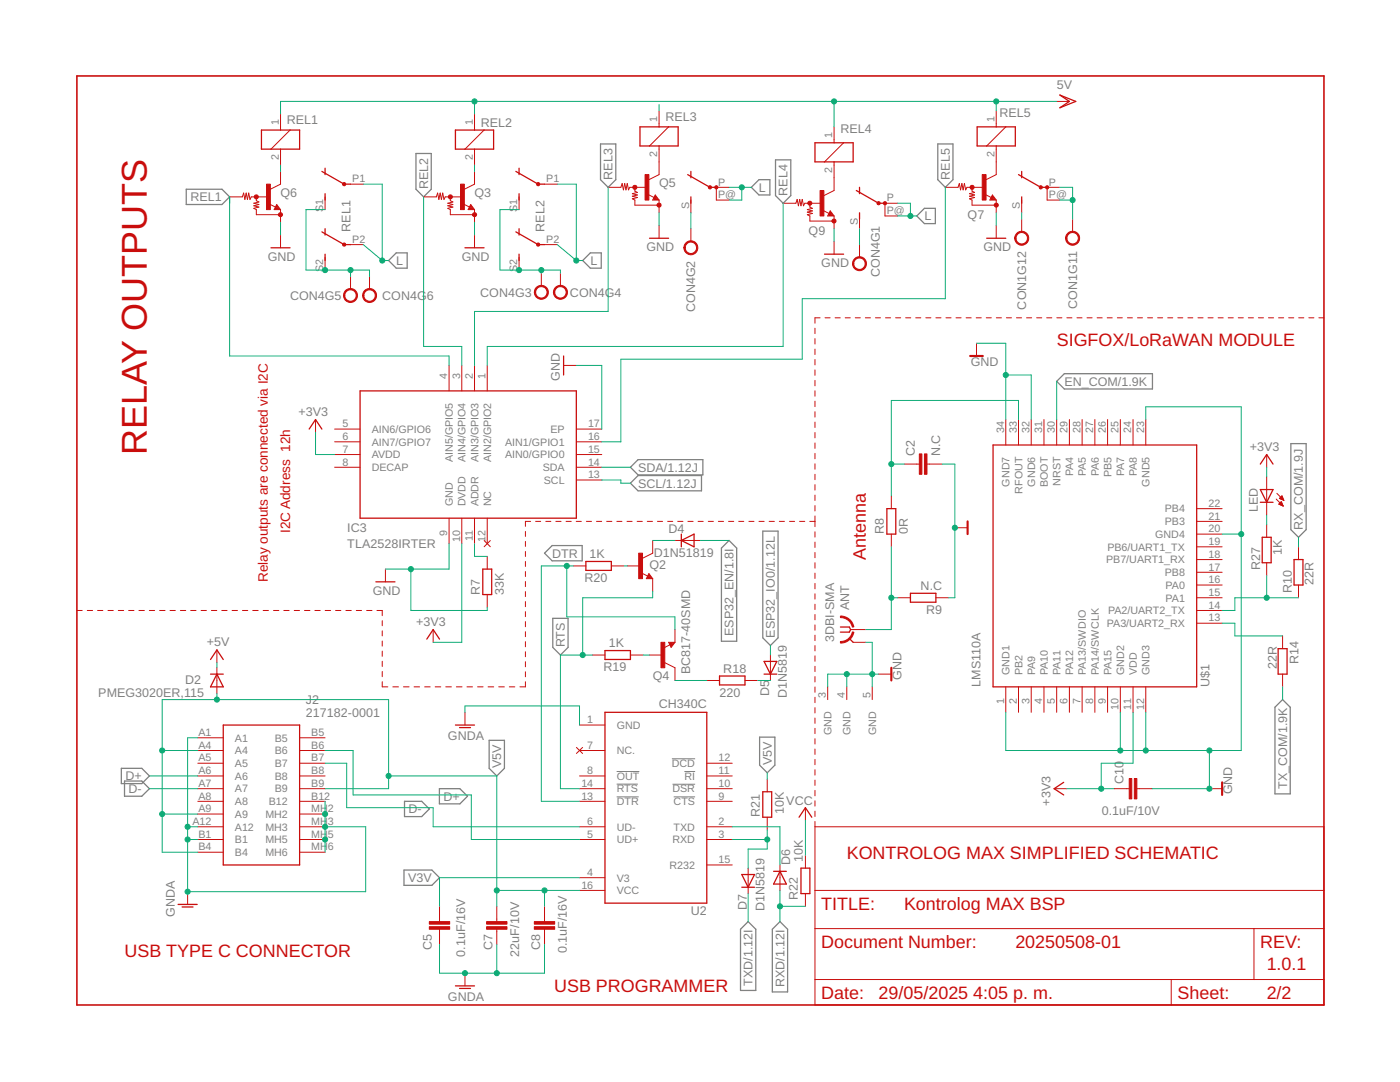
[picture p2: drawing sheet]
<svg xmlns="http://www.w3.org/2000/svg" width="279mm" height="216mm" viewBox="0 0 279 216" stroke-linecap="round" stroke-linejoin="round" font-family="sans-serif">
<path d="M123.1 159h4.4M123.1 156.5h4.2M123.1 153.9h4.5M134.1 151.4h4.6M134.2 156.5h4.5M134.5 159h4.2M136.6 153.9h2.1" fill="none" stroke="#808080" stroke-width=".2"/>
<g fill="none" stroke="#808080" stroke-width=".25">
<path d="M37.2 37.8h7.1l1.5 1.5-1.5 1.5h-7.1zM83 30.6h3.1v7.2l-1.6 1.5-1.5-1.5zM119.8 28.7h3.1v7.2l-1.5 1.5-1.6-1.5zM149.9 37.4l1.6-1.5h2.1v3h-2.1zM154.8 31.9h3v7.1l-1.5 1.6-1.5-1.6zM187.2 28.7h3v7.2l-1.5 1.5-1.5-1.5zM79.1 50.5h2.2v3h-2.2l-1.5-1.5zM116.3 52l1.5-1.5h2.2v3h-2.2zM183 43.1l1.5-1.5h2.2v3h-2.2zM210.9 76.1l1.5-1.5h17.6v3h-17.6zM125.8 93.2l1.5-1.5h13v3.1h-13zM125.8 96.4l1.5-1.5h12.7v3h-12.7z"/>
<path d="M257.6 88.5h3.1v17.2l-1.6 1.5-1.5-1.5zM108.7 110.4l1.5-1.5h6v3h-6zM145.5 107.8l1.5 1.6v18.6h-3v-18.6zM152.2 106h3.1v21.3l-1.5 1.5-1.6-1.5zM110.3 123.4h3.1v5.8l-1.6 1.5-1.5-1.5zM256 139.6l1.5 1.5v17.3h-3.1v-17.3zM24.2 153.3h4.1l1.5 1.5-1.5 1.6h-4.1zM24.8 155.9h3.5l1.5 1.5-1.5 1.5h-3.5zM80.7 159.9h3.5l1.5 1.5-1.5 1.5h-3.5zM87.7 157.4h4.1l1.5 1.5-1.5 1.5h-4.1zM97.6 147.7h3.1v5.6l-1.6 1.5-1.5-1.5zM151.6 147.1h3v5.6l-1.5 1.5-1.5-1.5z"/>
<path d="M80.6 173.6h5.6l1.5 1.5-1.5 1.6h-5.6zM149.3 183.9l1.5 1.5v12.2h-3v-12.2zM155.7 183.9l1.5 1.5v12.5h-3.1v-12.5z"/>
</g>
<g fill="none" stroke="#c90d0c" stroke-width=".2">
<path d="M45.8 39.3h2.6l.2-.8 .3 1.3 .2-1.3 .3 1.3 .2-1.3 .3 1.3 .2-.5h3.1M51.2 39.3v.7l.5 .3-1 .3 1 .2-1 .3 1 .2-1 .3 .5 .2v1h4.8M56 22.8v3.2M56 29.8v3.1M56 34.2v2.5l-2 1.1M57.9 26l-3.8 3.8M64.9 39.3v2.5M70 36.7h2.5M84.5 39.3h2.6l.2-.8 .3 1.3 .2-1.3 .3 1.3 .2-1.3 .3 1.3 .3-.5h3M89.9 39.3v.7l.5 .3-1 .3 1 .2-1 .3 1 .2-1 .3 .5 .2v1h4.8M94.7 22.8v3.2M94.7 29.8v3.1"/>
<path d="M94.7 34.2v2.5l-2 1.1M96.6 26l-3.8 3.8M103.6 39.3v2.5M108.7 36.7h2.5M121.4 37.4h2.5l.3-.8 .2 1.3 .3-1.3 .2 1.3 .3-1.3 .2 1.3 .3-.5h3M126.7 37.4v.7l.5 .3-1 .3 1 .2-1 .3 1 .2-1 .3 .5 .2v1h4.8M129.3 38.8l1.2 .6M130.8 38.9l.7 1h-1.2zM131.5 22.1v3.2M131.5 29.1v5.7l-2 1.1M131.5 39.9v2.6M133.4 25.3l-3.8 3.8"/>
<path d="M137.9 39.9v2.6M145.5 37.4h-2.5v2.5h2.5M166.5 25.3v3.2M166.5 32.3v5.7l-2.1 1M168.4 28.5l-3.9 3.8M188.7 37.4h2.5l.3-.8 .2 1.3 .3-1.3 .2 1.3 .3-1.3 .2 1.3 .3-.5h3M194 37.4v.7l.5 .3-1 .3 1 .2-1 .3 1 .2-1 .3 .5 .2v1h4.8M196.6 38.8l1.2 .6M198.1 38.9l.7 1h-1.3zM198.8 22.1v3.2M198.8 29.1v5.7l-2 1.1M198.8 39.9v2.6"/>
<path d="M200.7 25.3l-3.8 3.8M203.9 39.9v2.6M210.9 20.2h2.5M211.5 37.4h-2.5v2.5h2.5M53.7 40.7l1.3 .6M55.2 40.8l.8 1h-1.3zM56 41.8v2.6M56 46.9v2.5M64.9 51.4v2.5M70 55.2v2.5M70 48.8h2.5M73.7 55.2v2.5"/>
<path d="M92.5 40.7l1.2 .6M93.9 40.8l.8 1h-1.3zM94.7 41.8v2.6M94.7 46.9v2.5M103.6 51.4v2.5M108 54.5v2.6M108.7 48.8h2.5M111.8 54.5v2.6M131.5 45v2.5M137.9 45.6v2.6M156.3 40.6h2.5l.3-.8 .2 1.3 .3-1.3 .3 1.3 .2-1.3 .3 1.3 .2-.5h3.1M161.6 40.6v.7l.5 .3-1 .2 1 .3-1 .2 1 .3-1 .2 .5 .3v1h4.9"/>
<path d="M164.2 42l1.2 .6M165.7 42.1l.8 1h-1.3zM166.5 43.1v2.5M166.5 48.2v2.5M171.5 43.1v2.5M171.5 48.8v2.6M179.2 40.6h-2.6v2.5h2.6M198.8 45v2.5M203.9 43.7v2.6M214.1 43.7v2.6M89.6 72.9v5.1M92.2 72.9v5.1"/>
<path d="M94.7 72.9v5.1M97.2 72.9v5.1M112.5 72.9h2.5M162.6 65.5v1.1M162.6 67.6v1M162.6 69.7v1M162.6 71.7v1.1M162.6 73.8v1.1M162.6 75.9v1.1M162.6 78v1.1M163.7 63.4h-1.1v1.1M164.7 63.4h1"/>
<path d="M166.7 63.4h1M168.7 63.4h1M170.7 63.4h1M172.7 63.4h1M174.7 63.4h1M176.7 63.4h1M178.7 63.4h1M180.7 63.4h1.1M182.8 63.4h1M184.8 63.4h1M186.8 63.4h1M188.8 63.4h1"/>
<path d="M190.8 63.4h1M192.8 63.4h1M194.8 63.4h1M194.9 68.5v2.5M196.8 63.4h1M198.8 63.4h1.1M200.9 63.4h1M202.9 63.4h1M204.9 63.4h1M206.9 63.4h1M208.9 63.4h1M210.9 63.4h1"/>
<path d="M212.9 63.4h1M214.9 63.4h1M216.9 63.4h1.1M218.9 63.4h1.1M221 63.4h1M223 63.4h1M225 63.4h1M227 63.4h1M229 63.4h1M231 63.4h1M233 63.4h1M235.1 63.4h1"/>
<path d="M237.1 63.4h1M239.1 63.4h1M241.1 63.4h1M243.1 63.4h1M245.1 63.4h1M247.1 63.4h1M249.1 63.4h1M251.1 63.4h1.1M253.2 63.4h1M255.2 63.4h1M257.2 63.4h1M259.2 63.4h1"/>
<path d="M261.2 63.4h1M263.2 63.4h1M63 83.7v2.6M66.8 85.6h5.1M66.8 88.2h5.1M66.8 90.7h5.1M66.8 93.2h5.1M115 85.6h5.1M115 88.2h5.1M115 90.7h5.1M115 93.2h5.1M115 95.8h5.1"/>
<path d="M162.6 80.1v1M162.6 82.1v1.1M162.6 84.2v1.1M162.6 86.3v1.1M162.6 88.4v1.1M162.6 90.5v1M162.6 92.5v1.1M162.6 94.6v1.1M162.6 96.7v1.1M162.6 98.8v1.1M177.9 99v2.5M180.4 92.6h3.1"/>
<path d="M185 92.6h3M200.7 83.7v5.1M203.3 83.7v5.1M205.8 83.7v5.1M208.3 83.7v5.1M210.9 83.7v5.1M213.4 83.7v5.1M216 83.7v5.1M218.5 83.7v5.1M221 83.7v5.1M223.6 83.7v5.1M226.1 83.7v5.1"/>
<path d="M228.7 83.7v5.1M252.8 90.7v2.5M252.8 95.1v7.7M254.7 99.6l1.4 1.4M254.8 98.4l1.4 1.4M255.3 99.5l.5-.5 .4 .8M255.3 99.5l.9 .3M255.3 99.5h.8M255.5 99.3h.5M255.6 99.6h.5M255.6 99.2h.3M255.7 99.1h.2"/>
<path d="M255.8 99h.1M255.9 99.7h.3M256.2 99.8h.1M76.9 113.6v2.5M89.6 103.4v5.1M92.2 103.4v5.1M94.7 103.4v5.1M96.6 107.9l1.3 1.2M97.2 103.4v5.1M97.2 111v2.6M97.2 118.6v2.6M97.9 107.9l-1.3 1.2"/>
<path d="M104.9 106v1M104.9 108v1M104.9 110v1M104.9 112v1M104.9 114v1M104.9 116v1.1M104.9 118v1M105.9 104h-1v1M106.9 104h1M108.9 104h1M110.9 104h1.1M113 104h1"/>
<path d="M114.4 112.9h2.5M115 104h1M117 104h1M119 104h1.1M121.1 104h1M122 112.9h2.5M123.1 104h1M125.1 104h1.1M125.2 112.9h2.5M127.1 104h1.1M128 114.3l1.3 .7M129.2 104h1"/>
<path d="M129.5 114.4l.8 1.1h-1.3zM130.3 107.8v2.6l-2.1 1M130.3 115.5v2.5M131.2 104h1M133.2 104h1.1M134.7 107.8h5.1M135.3 104h1M137.3 104h1M139.3 104h1M141.4 104h1M143.4 104h1M145.4 104h1"/>
<path d="M147.4 104h1M149.5 104h1M151.5 104h1M153.5 104h1M155.5 104h1M157.6 104h1M159.6 104h1M161.6 104h1M162.6 100.9v1.1M162.6 103v2.1M162.6 106.1v1.1M162.6 108.2v1"/>
<path d="M162.6 110.2v1.1M162.6 112.3v1.1M162.6 114.4v1M162.6 116.4v1.1M162.6 118.5v1M177.9 106.6v2.5M179.2 119.3h2.5M186.8 119.3h2.5M190.6 105.3h2.5M238.8 104h5.1M238.8 119.3h5.1M238.8 116.7h5.1"/>
<path d="M238.8 114.2h5.1M238.8 111.7h5.1M238.8 109.1h5.1M238.8 106.6h5.1M238.8 101.5h5.1M252.8 104.7v2.5M252.8 112.3v2.5M255.2 100.6l.5-.5 .4 .9zM255.3 100.5h.6M255.3 100.7h.6M255.4 100.4h.4M255.5 100.3h.3"/>
<path d="M255.6 100.8h.4M255.6 100.2h.2M255.9 100.9h.2M259.1 109.1v2.6M259.1 116.7v2.6M15.3 121.8h1.1M17.4 121.8h1.1M19.5 121.8h1M21.5 121.8h1.1M23.6 121.8h1.1M25.7 121.8h1M27.7 121.8h1.1"/>
<path d="M29.8 121.8h1.1M31.9 121.8h1M33.9 121.8h1.1M36 121.8h1.1M38.1 121.8h1M40.1 121.8h1.1M42.2 121.8h1.1M43.3 129.7v2.5M43.3 133.2v5.1M44.3 121.8h1M46.3 121.8h1.1M48.4 121.8h1"/>
<path d="M50.4 121.8h1.1M52.5 121.8h1.1M54.6 121.8h1M56.6 121.8h1.1M58.7 121.8h1.1M60.8 121.8h1M62.8 121.8h1.1M64.9 121.8h1.1M67 121.8h1M69 121.8h1.1M71.1 121.8h1.1M73.2 121.8h1"/>
<path d="M75.2 121.8h1.1v1.1M76.3 123.8v1.1M76.3 125.9v1M76.3 127.9v1M76.3 129.9v1.1M76.3 132v1M76.3 134v1M76.3 136v1.1h1.1M78.4 137.1h1.1M80.5 137.1h1.1M82.6 137.1h1.1M84.8 137.1h1.1"/>
<path d="M86.4 125.6v2.6M86.8 137.1h1.2M89 137.1h1.1M91.1 137.1h1.1M93.2 137.1h1.1M95.3 137.1h1.1M97.4 137.1h1.1M99.5 137.1h1.1M101.6 137.1h1.1M104.9 136v1.1h-1.1M104.9 120v1.1M104.9 122v1"/>
<path d="M104.9 124v1.1M104.9 126v1M104.9 128v1.1M104.9 130v1M104.9 132v1.1M104.9 134v1M118.2 130.7h2.5M125.8 130.7h2.6M129.6 130.7h2.6M132.7 132.2l2 1v2.6M133.4 128.2h1.3l-.8 1zM133.7 128.7l-1.2 .6"/>
<path d="M134.7 125.6v2.6M141.1 135.8h2.5M148.7 135.8h2.5M153.8 130.7v5.1M162.6 120.6v1M162.6 122.6v1.1M162.6 124.7v1.1M162.6 126.7v1.1M162.6 128.8v1.1M162.6 130.9v1.1M162.6 132.9v1.1M162.6 135v1.1"/>
<path d="M162.6 137.1v1M162.6 139.1v1.1M165.2 137.1v2.5M169 137.1v2.5M169.8 125.6h3M170.3 128.2h2.5M174.1 137.1v2.5M175.3 134.5h2.6M200.7 137.1v5M203.3 137.1v5M205.8 137.1v5M208.3 137.1v5"/>
<path d="M210.9 137.1v5M213.4 137.1v5M216 137.1v5M218.5 137.1v5M221 137.1v5M223.6 137.1v5M226.1 137.1v5M228.7 137.1v5M238.8 121.8h5.1M238.8 124.4h5.1M256 126.9v2.5M256 134.5v2.6"/>
<path d="M39.5 147.2h5.1M39.5 149.8h5.1M39.5 152.3h5.1M39.5 154.8h5.1M39.5 157.4h5.1M39.5 159.9h5.1M59.8 147.2h5.1M59.8 149.8h5.1M59.8 152.3h5.1M59.8 154.8h5.1M59.8 157.4h5.1M59.8 159.9h5.1"/>
<path d="M92.8 142.1v2.6M115 149.1l1.3 1.2M115.7 149.8h5M115.7 154.8h5M115.7 157.4h5M115.7 159.9h5M115.7 144.7h5M116.3 149.1l-1.3 1.2M141.1 152.3h5M141.1 154.8h5M141.1 157.4h5M141.1 159.9h5"/>
<path d="M153.1 155.5v2.5M162.6 141.2v1.1M162.6 143.3v1M162.6 145.3v1.1M162.6 147.4v1.1M162.6 149.5v1M162.6 151.5v1.1M162.6 153.6v1.1M162.6 155.7v1M162.6 157.7v1.1M162.6 159.8v1M210.4 157.4h2.5"/>
<path d="M222.3 157.4h3.1M226.9 157.4h3M241.4 157.4h2.5M37.4 177.9v2.6M39.5 162.4h5.1M39.5 165h5.1M39.5 167.5h5.1M39.5 170.1h5.1M59.8 162.4h5.1M59.8 165h5.1M59.8 167.5h5.1M59.8 170.1h5.1"/>
<path d="M115.7 165h5M115.7 167.5h5M115.7 175.1h5M115.7 177.7h5M141.1 165h5M141.1 167.5h5M141.1 172.6h5M149.3 173.2v5.1M153.1 163.1v2.5M155.7 172.6v5.1M160.7 161.2v2.5M160.7 170.7v2.5"/>
<path d="M160.7 178.3v2.5M162.6 161.9v1M162.6 163.9v36.6h101.6v-35.5h-101.6M162.6 177.7h101.6M87.7 180.8v3.1M87.7 185.4v3.1M92.8 194.2v2.5M99.1 180.8v3.1M99.1 185.4v3.1M108.7 180.8v3.1M108.7 185.4v3.1M162.6 185.3h101.6"/>
<path d="M162.6 195.5h101.6M233.7 195.5v5M250.3 185.3v10.2"/>
</g>
<g fill="#c90d0c" stroke="#c90d0c" stroke-width=".2">
<path d="M85.7 184.9h4v.5h-4z"/>
<path d="M85.7 183.9h4v.5h-4z"/>
<path d="M97.1 184.9h4.1v.5h-4.1z"/>
<path d="M97.1 183.9h4.1v.5h-4.1z"/>
<path d="M127.5 110.4h.7v5.1h-.7z"/>
<path d="M131.9 128.2h.8v5h-.8z"/>
<path d="M106.6 184.9h4.1v.5h-4.1z"/>
<path d="M106.6 183.9h4.1v.5h-4.1z"/>
<path d="M128.7 34.8h.8v5.1h-.8z"/>
<path d="M91.9 36.7h.8v5.1h-.8z"/>
<path d="M163.7 38h.7v5.1h-.7z"/>
<path d="M53.2 36.7h.8v5.1h-.8z"/>
<path d="M196 34.8h.8v5.1h-.8z"/>
<path d="M184.5 90.6h.5v4h-.5z"/>
<path d="M183.5 90.6h.5v4h-.5z"/>
<path d="M226.4 155.3h.5v4.1h-.5z"/>
<path d="M225.4 155.3h.5v4.1h-.5z"/>
</g>
<g fill="none" stroke="#c90d0c" stroke-width=".25">
<path d="M211.5 19l3.2 1.2-3.2 1.3 1.9-1.3zM52.2 26h7.6v3.8h-7.6zM64.2 34.2l4.5 2.5h1.3M64.9 33.6v1.2M64.9 38.7v1.2M90.9 26h7.6v3.8h-7.6zM103 34.2l4.4 2.5h1.3M103.6 33.6v1.2M103.6 38.7v1.2M127.7 25.3h7.6v3.8h-7.6zM130.8 39.4l.1 .3h-.4l.3-.5 .5 .6h-.8M137.2 34.8l4.5 2.6h1.3"/>
<path d="M137.9 34.2v1.3M137.9 39.3v1.3M162.6 28.5h7.7v3.8h-7.7zM170.9 38l4.4 2.6h1.3M171.5 37.4v1.3M195 25.3h7.6v3.8h-7.6zM198.1 39.4l.1 .3h-.4l.3-.5 .5 .6h-.8M203.3 34.8l4.4 2.6h1.3M203.9 34.2v1.3M203.9 39.3v1.3M54.1 49.4h3.8M55.2 41.3l.2 .3h-.4l.2-.5 .5 .6h-.7"/>
<path d="M64.2 46.3l4.5 2.5h1.3M64.9 45.6v1.3M64.9 50.7v1.3M92.8 49.4h3.8M93.9 41.3l.2 .3h-.4l.2-.5 .5 .6h-.7M103 46.3l4.4 2.5h1.3M103.6 45.6v1.3M103.6 50.7v1.3M129.6 47.5h3.8M164.5 50.7h3.9M165.7 42.6l.1 .2h-.4l.3-.5 .5 .7h-.8M171.5 42.5v1.2"/>
<path d="M196.9 47.5h3.8M71.9 78h43.1v25.4h-43.1zM112.5 71v3.8M61.7 85.6l1.3-1.9 1.2 1.9M198.2 88.8h40.6v48.3h-40.6zM251.5 97.7h2.6l-1.3 2.5zM251.5 92.6l1.3-1.9 1.3 1.9M75 116.1h3.8M96.4 113.6h1.7v5h-1.7zM116.9 112h5.1v1.8h-5.1zM129.5 115l.1 .2h-.4l.3-.5 .5 .6h-.8M136 107.8l2.5-1.2v2.5z"/>
<path d="M136 106.6v2.5M177 101.5h1.8v5.1h-1.8zM181.7 118.4h5.1v1.8h-5.1zM251.5 100.2h2.6M251.9 107.2h1.8v5.1h-1.8zM258.3 111.7h1.7v5h-1.7zM42 134.5h2.6M42 131.6l1.3-1.9 1.3 1.9M43.3 134.5l1.3 2.6h-2.6zM85.2 127.5l1.2-1.9 1.3 1.9M120.7 129.8h5.1v1.8h-5.1zM133.7 128.3h.8l-.6 .6-.2-.5h.4l-.2 .3"/>
<path d="M143.6 134.9h5.1v1.8h-5.1zM152.5 134.5h2.5M152.5 132h2.5l-1.2 2.5zM167.7 125.1h1.8l.3 .5-.3 .5h-1.8M169.5 127.4l.8 .8M255.1 129.4h1.8v5.1h-1.8zM44.6 144.7h15.2v27.9h-15.2zM90.9 144.7h3.8M91.7 145.2h2.2M120.7 142.1h20.4v38.1h-20.4zM152.2 158h1.8v5.1h-1.8zM212.3 156.1l-1.9 1.3 1.9 1.2"/>
<path d="M148 174.5h2.6l-1.3 2.5zM148 177h2.6M154.4 173.9h2.5M155.7 173.9l1.2 2.5h-2.5zM159.5 163.1l1.2-1.9 1.3 1.9M159.9 173.2h1.7v5.1h-1.7zM35.5 180.5h3.8M36.3 181h2.2M90.9 196.7h3.8M91.7 197.2h2.2"/>
</g>
<g fill="#c90d0c" stroke="#c90d0c" stroke-width=".2">
<path d="M126.3 37.2a.4 .4 0 0 1 .7-.1 .4 .4 0 0 1-.1 .6 .4 .4 0 0 1-.6-.3l.4-.1 .1 .1-.1 .1-.4-.1z" fill-rule="evenodd"/>
<path d="M131.2 40.7a.4 .4 0 0 1 .6-.1 .4 .4 0 0 1-.1 .7 .4 .4 0 0 1-.6-.4l.4-.1 .1 .1-.1 .1-.4-.1z" fill-rule="evenodd"/>
<path d="M89.5 39.1a.41 .41 0 0 1 .7-.1 .41 .41 0 0 1-.2 .7 .41 .41 0 0 1-.5-.4l.4-.1 .1 .1h-.5z" fill-rule="evenodd"/>
<path d="M94.5 42.5a.41 .41 0 0 1 .6 .2 .41 .41 0 0 1-.3 .5 .41 .41 0 0 1-.5-.4l.4-.1 .1 .2-.5-.1z" fill-rule="evenodd"/>
<path d="M110.8 57.4a1.4 1.4 0 0 1 2.3 .2 1.4 1.4 0 0 1-.9 2.1 1.4 1.4 0 0 1-1.8-1.4h.3a1.15 1.15 0 0 1 1.6-1.1 1.15 1.15 0 0 1 .3 2 1.15 1.15 0 0 1-1.9-.6v-.3h-.3z" fill-rule="evenodd"/>
<path d="M68.9 58a1.4 1.4 0 0 1 2.2 .2 1.4 1.4 0 0 1-.7 2.1 1.4 1.4 0 0 1-1.8-1.3h.2a1.14 1.14 0 0 1 1.7-1 1.14 1.14 0 0 1 .1 1.9 1.14 1.14 0 0 1-1.8-.7v-.2h-.2z" fill-rule="evenodd"/>
<path d="M72.7 58a1.4 1.4 0 0 1 2.2 .2 1.4 1.4 0 0 1-.7 2.1 1.4 1.4 0 0 1-1.8-1.3h.2a1.14 1.14 0 0 1 1.7-1 1.14 1.14 0 0 1 .1 1.9 1.14 1.14 0 0 1-1.8-.7v-.2h-.2z" fill-rule="evenodd"/>
<path d="M161.3 40.3a.4 .4 0 0 1 .6-.1 .4 .4 0 0 1-.1 .7 .4 .4 0 0 1-.6-.3l.4-.2 .1 .2-.1 .1-.4-.1z" fill-rule="evenodd"/>
<path d="M166.1 43.9a.41 .41 0 0 1 .7 0 .41 .41 0 0 1-.2 .6 .41 .41 0 0 1-.6-.4l.5-.1v.2l-.5-.1z" fill-rule="evenodd"/>
<path d="M50.8 39.1a.41 .41 0 0 1 .7-.1 .41 .41 0 0 1-.2 .7 .41 .41 0 0 1-.6-.4l.5-.1v.1h-.5z" fill-rule="evenodd"/>
<path d="M55.6 42.6a.41 .41 0 0 1 .7 0 .41 .41 0 0 1-.2 .6 .41 .41 0 0 1-.5-.4l.4-.1 .1 .2-.5-.1z" fill-rule="evenodd"/>
<path d="M107 57.4a1.4 1.4 0 0 1 2.2 .2 1.4 1.4 0 0 1-.8 2.1 1.4 1.4 0 0 1-1.8-1.4h.3a1.15 1.15 0 0 1 1.6-1.1 1.15 1.15 0 0 1 .3 2 1.15 1.15 0 0 1-1.9-.6v-.3h-.3z" fill-rule="evenodd"/>
<path d="M136.9 48.5a1.39 1.39 0 0 1 2.2 .2 1.39 1.39 0 0 1-.9 2.1 1.39 1.39 0 0 1-1.7-1.4h.2a1.14 1.14 0 0 1 1.6-1 1.14 1.14 0 0 1 .3 1.9 1.14 1.14 0 0 1-1.8-.6l-.1-.3h-.2z" fill-rule="evenodd"/>
<path d="M170.5 51.7a1.39 1.39 0 0 1 2.2 .2 1.39 1.39 0 0 1-.8 2.1 1.39 1.39 0 0 1-1.8-1.4h.3a1.14 1.14 0 0 1 1.7-.9 1.14 1.14 0 0 1 .1 1.9 1.14 1.14 0 0 1-1.8-.7v-.3h-.3z" fill-rule="evenodd"/>
<path d="M193.7 37.2a.41 .41 0 0 1 .6-.1 .41 .41 0 0 1-.2 .7 .41 .41 0 0 1-.5-.4l.4-.1 .1 .1h-.5z" fill-rule="evenodd"/>
<path d="M198.5 40.7a.41 .41 0 0 1 .7 0 .41 .41 0 0 1-.2 .6 .41 .41 0 0 1-.6-.4l.4-.1 .1 .2-.5-.1z" fill-rule="evenodd"/>
<path d="M213 46.6a1.4 1.4 0 0 1 2.3 .2 1.4 1.4 0 0 1-.9 2.1 1.4 1.4 0 0 1-1.7-1.4h.2a1.15 1.15 0 0 1 1.6-1 1.15 1.15 0 0 1 .3 1.9 1.15 1.15 0 0 1-1.8-.6l-.1-.3h-.2z" fill-rule="evenodd"/>
<path d="M202.9 46.6a1.4 1.4 0 0 1 2.2 .2 1.4 1.4 0 0 1-.8 2.1 1.4 1.4 0 0 1-1.8-1.4h.3a1.15 1.15 0 0 1 1.6-1 1.15 1.15 0 0 1 .3 1.9 1.15 1.15 0 0 1-1.9-.6v-.3h-.3z" fill-rule="evenodd"/>
<path d="M167.7 122.9a2.68 2.68 0 0 1 2.7 2.2h-.3a2.4 2.4 0 0 0-2.4-1.9z" fill-rule="evenodd"/>
<path d="M167.7 128a2.39 2.39 0 0 0 2.4-1.9l.3 .1a2.69 2.69 0 0 1-2.7 2.1z" fill-rule="evenodd"/>
<circle cx="176.6" cy="40.6" r=".33"/>
<circle cx="175.3" cy="40.6" r=".33"/>
<circle cx="143" cy="37.4" r=".33"/>
<circle cx="141.7" cy="37.4" r=".33"/>
<circle cx="107.4" cy="36.7" r=".33"/>
<circle cx="107.4" cy="48.8" r=".33"/>
<circle cx="68.7" cy="36.7" r=".33"/>
<circle cx="68.7" cy="48.8" r=".33"/>
<circle cx="209" cy="37.4" r=".33"/>
<circle cx="207.7" cy="37.4" r=".33"/>
</g>
<path d="M15.3 15.2h248.9v185.3h-248.9z" fill="none" stroke="#c90d0c" stroke-width=".32"/>
<path d="M193.6 71h2.6M193.1 104v2.6M177.9 133.2v2.6M243.9 156.1v2.5" fill="none" stroke="#c90d0c" stroke-width=".42"/>
<g fill="none" stroke="#0dab76" stroke-width=".2">
<path d="M45.8 39.3v31.7h43.8v1.9M56 32.9v1.3M72.5 36.7h3.8v15.3M84.5 39.3v29.8h7.7v3.8M94.7 20.2v2.6M94.7 32.9v1.3M111.2 36.7h3.8v15.3M121.4 37.4v24.7h-26.7v10.8M131.5 20.9v1.2M145.5 37.4h4.4M148 37.4v2.5h-2.5M166.5 20.2v5.1"/>
<path d="M188.7 37.4v22.2h-28.6v12.1h-36.2v16.5h-3.8M198.8 20.2v1.9M210.9 20.2h-154.9v2.6M211.5 37.4h2.6v6.3M211.5 39.9h2.6M56 44.4v2.5M64.9 41.8h-3.8v12.1h12.6v1.3M70 53.9v1.3M72.5 48.8l3.8 3.2M76.3 52h1.3M94.7 44.4v2.5M103.6 41.8h-3.8v12.1h12v.6"/>
<path d="M108 53.9v.6M111.2 48.8l3.8 3.2M115 52h1.3M131.5 42.5v2.5M137.9 42.5v3.1M156.3 40.6v28.5h-59.1v3.8M166.5 45.6v2.6M171.5 45.6v3.2M179.2 40.6h2.5v2.5M179.2 43.1h3.8M198.8 42.5v2.5M203.9 42.5v1.2"/>
<path d="M115 72.9h5.1v12.7M194.9 68.5h5.8v15.2M200.7 74.8h5.1v8.9M210.9 76.1v7.6M63 86.3v4.4h3.8M120.1 93.2h5.7M120.1 95.8h3.8v.6h1.9M177.9 92.6h2.5M188 92.6h2.6v26.7h-1.3M203.3 83.7v-3.8h-25.4v19.1M228.7 83.7v-2.5h19v68.6h-47v-7.7M252.8 93.2v1.9"/>
<path d="M82 113.6v8.2h15.2v-.6M89.6 108.5v5.1h-12.7M92.2 108.5v19.7h-5.8M94.7 108.5v2.5h2.5M113.1 112.9v10.2h21.6v2.5M114.4 112.9h-6.4v47h7.7M124.5 112.9h.7M130.3 118v1.3h-14v11.4M130.3 107.8h4.4M139.8 107.8h5.7M177.9 119.3h1.3M177.9 109.1v16.5h-5.1"/>
<path d="M243.9 106.6h3.8M252.8 102.8v1.9M252.8 114.8v4.5M259.1 119.3h-12.7v2.5h-2.5M259.1 107.2v1.9M43.3 132.2v1M43.3 138.3v1.3M118.2 130.7h-6.4v26.7h3.9M128.4 130.7h1.2M134.7 135.8h6.4M151.2 135.8h2.6M153.8 128.8v1.9"/>
<path d="M169 134.5v2.6M172.8 128.2h1.3v8.9M175.3 134.5h-10.1v2.6M243.9 124.4h2.5v2.5h9.6M256 137.1v2.5M29.8 157.4h9.7M29.8 154.8h9.7M32.4 149.8h7.1M39.5 147.2h-2.1v30.7h35.6v-12.9h-8.1M64.9 149.8h5.6v8.8h23.6v8.9h21.6M64.9 152.3h4.3v8.9h17.2v3.8h29.3M64.9 159.9v10.2"/>
<path d="M64.9 157.4h12.7v-17.8h-45.2v30.5h7.1M77.6 154.8h21.5v26M92.8 142.1v-1.2h22.9v3.8M153.1 154.2v1.3M212.9 157.4h9.4M223.6 142.1v7.7M226.1 142.1v10.2h-6.3v5.1M228.7 142.1v7.7M241.4 149.8v7.6h-11.5M32.4 162.4h7.1M37.4 167.5h2.1M37.4 165h2.1"/>
<path d="M99.1 177.7h16.6M108.7 177.7v3.1M115.7 175.1h-28v5.7M146.1 167.5h7M146.1 165h9.6v7.6M149.3 178.3v5.6M153.1 165.6v3.8h-3.8v3.8M155.7 177.7v6.2M160.7 163.7v7M87.7 188.5v5.7h21v-5.7M99.1 188.5v5.7M155.7 180.8h5"/>
</g>
<g fill="#0dab76" stroke="#0dab76" stroke-width=".2">
<circle cx="37.4" cy="165" r=".51"/>
<circle cx="64.9" cy="165" r=".51"/>
<circle cx="64.9" cy="167.5" r=".51"/>
<circle cx="64.9" cy="162.4" r=".51"/>
<circle cx="37.4" cy="167.5" r=".51"/>
<circle cx="37.4" cy="177.9" r=".51"/>
<circle cx="92.8" cy="194.2" r=".51"/>
<circle cx="99.1" cy="194.2" r=".51"/>
<circle cx="155.7" cy="180.8" r=".51"/>
<circle cx="99.1" cy="177.7" r=".51"/>
<circle cx="32.4" cy="162.4" r=".51"/>
<circle cx="32.4" cy="149.8" r=".51"/>
<circle cx="43.3" cy="139.6" r=".51"/>
<circle cx="77.6" cy="154.8" r=".51"/>
<circle cx="108.7" cy="177.7" r=".51"/>
<circle cx="153.1" cy="167.5" r=".51"/>
<circle cx="113.1" cy="112.9" r=".51"/>
<circle cx="116.3" cy="130.7" r=".51"/>
<circle cx="82" cy="113.6" r=".51"/>
<circle cx="190.6" cy="105.3" r=".51"/>
<circle cx="174.1" cy="134.5" r=".51"/>
<circle cx="169" cy="134.5" r=".51"/>
<circle cx="241.4" cy="157.4" r=".51"/>
<circle cx="228.7" cy="149.8" r=".51"/>
<circle cx="223.6" cy="149.8" r=".51"/>
<circle cx="241.4" cy="149.8" r=".51"/>
<circle cx="247.7" cy="106.6" r=".51"/>
<circle cx="200.7" cy="74.8" r=".51"/>
<circle cx="219.8" cy="157.4" r=".51"/>
<circle cx="115" cy="52" r=".51"/>
<circle cx="181.7" cy="43.1" r=".51"/>
<circle cx="76.3" cy="52" r=".51"/>
<circle cx="148" cy="37.4" r=".51"/>
<circle cx="108" cy="53.9" r=".51"/>
<circle cx="103.6" cy="53.9" r=".51"/>
<circle cx="70" cy="53.9" r=".51"/>
<circle cx="64.9" cy="53.9" r=".51"/>
<circle cx="214.1" cy="39.9" r=".51"/>
<circle cx="177.9" cy="119.3" r=".51"/>
<circle cx="252.8" cy="119.3" r=".51"/>
<circle cx="177.9" cy="92.6" r=".51"/>
<circle cx="94.7" cy="20.2" r=".51"/>
<circle cx="166.5" cy="20.2" r=".51"/>
<circle cx="198.8" cy="20.2" r=".51"/>
</g>
<text font-size="7.2" fill="#c90d0c" x="29.3" y="90.8" transform="rotate(-90 29.3 90.8)">RELAY OUTPUTS</text>
<g font-size="3.6" fill="#c90d0c">
<text x="210.9" y="69.1">SIGFOX/LoRaWAN MODULE</text>
<text x="172.8" y="111.7" transform="rotate(-90 172.8 111.7)">Antenna</text>
<text x="169" y="171.3">KONTROLOG MAX SIMPLIFIED SCHEMATIC</text>
<text x="163.9" y="181.5">TITLE:</text>
<text x="180.4" y="181.5">Kontrolog MAX BSP</text>
<text x="24.9" y="191">USB TYPE C CONNECTOR</text>
<text x="163.9" y="189.1">Document Number:</text>
<text x="202.6" y="189.1">20250508-01</text>
<text x="251.5" y="189.1">REV:</text>
<text x="110.6" y="198">USB PROGRAMMER</text>
<text x="252.8" y="193.5">1.0.1</text>
<text x="163.9" y="199.3">Date:</text>
<text x="175.3" y="199.3">29/05/2025</text>
<text x="194.2" y="199.3">4:05 p. m.</text>
<text x="235" y="199.3">Sheet:</text>
<text x="252.8" y="199.3">2/2</text>
</g>
<g font-size="2.7" fill="#c90d0c">
<text x="57.9" y="106.4" transform="rotate(-90 57.9 106.4)">I2C Address 12h</text>
<text x="53.4" y="116.1" transform="rotate(-90 53.4 116.1)">Relay outputs are connected via I2C</text>
</g>
<g font-size="2.5" fill="#808080">
<text x="210.9" y="17.7">5V</text>
<text x="199.5" y="23.4">REL5</text>
<text x="57.2" y="24.7">REL1</text>
<text x="96" y="25.3">REL2</text>
<text x="132.8" y="24">REL3</text>
<text x="167.7" y="26.6">REL4</text>
<text x="122.3" y="35.9" transform="rotate(-90 122.3 35.9)">REL3</text>
<text x="189.6" y="35.9" transform="rotate(-90 189.6 35.9)">REL5</text>
<text x="38" y="40.2">REL1</text>
<text x="56" y="39.3">Q6</text>
<text x="85.4" y="37.8" transform="rotate(-90 85.4 37.8)">REL2</text>
<text x="94.7" y="39.3">Q3</text>
<text x="131.5" y="37.4">Q5</text>
<text x="151.5" y="38.3">L</text>
<text x="157.2" y="39" transform="rotate(-90 157.2 39)">REL4</text>
<text x="69.9" y="46.3" transform="rotate(-90 69.9 46.3)">REL1</text>
<text x="108.7" y="46.3" transform="rotate(-90 108.7 46.3)">REL2</text>
<text x="161.4" y="46.9">Q9</text>
<text x="184.5" y="44">L</text>
<text x="193.1" y="43.7">Q7</text>
<text x="53.4" y="52">GND</text>
<text x="79.1" y="52.9">L</text>
<text x="92.2" y="52">GND</text>
<text x="117.8" y="52.9">L</text>
<text x="129" y="50.1">GND</text>
<text x="163.9" y="53.2">GND</text>
<text x="196.3" y="50.1">GND</text>
<text x="57.9" y="59.9">CON4G5</text>
<text x="76.3" y="59.9">CON4G</text>
<text x="85.2" y="59.9">6</text>
<text x="95.8" y="59.2">CON4G3</text>
<text x="113.8" y="59.2">CON4G4</text>
<text x="175.6" y="55.3" transform="rotate(-90 175.6 55.3)">CON4G1</text>
<text x="138.8" y="62.3" transform="rotate(-90 138.8 62.3)">CON4G2</text>
<text x="204.8" y="61.8" transform="rotate(-90 204.8 61.8)">CON1G12</text>
<text x="215" y="61.6" transform="rotate(-90 215 61.6)">CON1G11</text>
<text x="111.7" y="75.9" transform="rotate(-90 111.7 75.9)">GND</text>
<text x="193.7" y="73.1">GND</text>
<text x="212.4" y="77">EN_COM/1.9K</text>
<text x="59.6" y="83">+3V3</text>
<text x="249.4" y="89.9">+3V3</text>
<text x="127.3" y="94.1">SDA/1.12J</text>
<text x="182.6" y="91.1" transform="rotate(-90 182.6 91.1)">C2</text>
<text x="187.7" y="91.1" transform="rotate(-90 187.7 91.1)">N.C</text>
<text x="127.3" y="97.3">SCL/1.12J</text>
<text x="69.3" y="106.2">IC3</text>
<text x="133.4" y="106.3">D4</text>
<text x="176.4" y="106.6" transform="rotate(-90 176.4 106.6)">R8</text>
<text x="181.2" y="106.6" transform="rotate(-90 181.2 106.6)">0R</text>
<text x="251" y="102.3" transform="rotate(-90 251 102.3)">LED</text>
<text x="260" y="105.7" transform="rotate(-90 260 105.7)">RX_COM/1.9J</text>
<text x="69.3" y="109.4">TLA2528IRTER</text>
<text x="110.2" y="111.3">DTR</text>
<text x="117.7" y="111.4">1K</text>
<text x="129.6" y="113.6">Q2</text>
<text x="130.5" y="111.1">D1N51819</text>
<text x="251.5" y="113.8" transform="rotate(-90 251.5 113.8)">R27</text>
<text x="255.8" y="110.8" transform="rotate(-90 255.8 110.8)">1K</text>
<text x="74.4" y="118.6">GND</text>
<text x="95.7" y="118.6" transform="rotate(-90 95.7 118.6)">R7</text>
<text x="100.5" y="118.6" transform="rotate(-90 100.5 118.6)">33K</text>
<text x="116.7" y="116.2">R20</text>
<text x="183.7" y="117.7">N.C</text>
<text x="257.8" y="118.3" transform="rotate(-90 257.8 118.3)">R10</text>
<text x="262.2" y="116.7" transform="rotate(-90 262.2 116.7)">22R</text>
<text x="83.1" y="124.9">+3V3</text>
<text x="169.5" y="121.8" transform="rotate(-90 169.5 121.8)">ANT</text>
<text x="184.8" y="122.5">R9</text>
<text x="41.3" y="128.9">+5V</text>
<text x="112.7" y="129.2" transform="rotate(-90 112.7 129.2)">RTS</text>
<text x="121.5" y="129.2">1K</text>
<text x="146.4" y="126.9" transform="rotate(-90 146.4 126.9)">ESP32_EN/1.8I</text>
<text x="154.6" y="127.3" transform="rotate(-90 154.6 127.3)">ESP32_IO0/1.12L</text>
<text x="166.4" y="128.2" transform="rotate(-90 166.4 128.2)">3DBI-SMA</text>
<text x="36.9" y="136.6">D2</text>
<text x="120.5" y="134">R19</text>
<text x="130.3" y="135.7">Q4</text>
<text x="137.8" y="134.5" transform="rotate(-90 137.8 134.5)">BC817-40SMD</text>
<text x="144.4" y="134.3">R18</text>
<text x="179.9" y="135.7" transform="rotate(-90 179.9 135.7)">GND</text>
<text x="195.7" y="137" transform="rotate(-90 195.7 137)">LMS110A</text>
<text x="241.4" y="137" transform="rotate(-90 241.4 137)">U$1</text>
<text x="254.8" y="133.6" transform="rotate(-90 254.8 133.6)">22R</text>
<text x="259.1" y="132.5" transform="rotate(-90 259.1 132.5)">R14</text>
<text x="19.6" y="139.1">PMEG3020ER,115</text>
<text x="61.1" y="143">217182-0001</text>
<text x="61.1" y="140.5">J2</text>
<text x="131.5" y="141.4">CH340C</text>
<text x="143.6" y="139.1">220</text>
<text x="153.5" y="139" transform="rotate(-90 153.5 139)">D5</text>
<text x="157" y="139.3" transform="rotate(-90 157 139.3)">D1N5819</text>
<text x="89.4" y="147.7">GNDA</text>
<text x="25" y="155.7">D+</text>
<text x="100" y="153.3" transform="rotate(-90 100 153.3)">V5V</text>
<text x="154" y="152.7" transform="rotate(-90 154 152.7)">V5V</text>
<text x="25.7" y="158.3">D-</text>
<text x="88.5" y="159.8">D+</text>
<text x="156.9" y="160.5">VCC</text>
<text x="209.6" y="160.8" transform="rotate(-90 209.6 160.8)">+3V3</text>
<text x="224.2" y="156.3" transform="rotate(-90 224.2 156.3)">C10</text>
<text x="245.9" y="158.5" transform="rotate(-90 245.9 158.5)">GND</text>
<text x="256.9" y="157.4" transform="rotate(-90 256.9 157.4)">TX_COM/1.9K</text>
<text x="81.5" y="162.3">D-</text>
<text x="151.6" y="163.1" transform="rotate(-90 151.6 163.1)">R21</text>
<text x="156.4" y="162.4" transform="rotate(-90 156.4 162.4)">10K</text>
<text x="219.9" y="162.6">0.1uF/10V</text>
<text x="157.7" y="172.6" transform="rotate(-90 157.7 172.6)">D6</text>
<text x="160.2" y="172" transform="rotate(-90 160.2 172)">10K</text>
<text x="81.5" y="176">V3V</text>
<text x="159.2" y="179.6" transform="rotate(-90 159.2 179.6)">R22</text>
<text x="34.9" y="183" transform="rotate(-90 34.9 183)">GNDA</text>
<text x="137.9" y="182.6">U2</text>
<text x="149" y="181.5" transform="rotate(-90 149 181.5)">D7</text>
<text x="152.6" y="181.8" transform="rotate(-90 152.6 181.8)">D1N5819</text>
<text x="86.2" y="189.6" transform="rotate(-90 86.2 189.6)">C5</text>
<text x="92.8" y="190.9" transform="rotate(-90 92.8 190.9)">0.1uF/16V</text>
<text x="98.3" y="189.6" transform="rotate(-90 98.3 189.6)">C7</text>
<text x="103.6" y="190.9" transform="rotate(-90 103.6 190.9)">22uF/10V</text>
<text x="107.8" y="189.6" transform="rotate(-90 107.8 189.6)">C8</text>
<text x="113.1" y="190.2" transform="rotate(-90 113.1 190.2)">0.1uF/16V</text>
<text x="150.2" y="196.7" transform="rotate(-90 150.2 196.7)">TXD/1.12I</text>
<text x="156.5" y="197" transform="rotate(-90 156.5 197)">RXD/1.12I</text>
<text x="89.4" y="199.8">GNDA</text>
</g>
<g font-size="2.1" fill="#808080">
<text x="55.6" y="25" transform="rotate(-90 55.6 25)">1</text>
<text x="94.4" y="25" transform="rotate(-90 94.4 25)">1</text>
<text x="131.2" y="24.3" transform="rotate(-90 131.2 24.3)">1</text>
<text x="166.1" y="27.5" transform="rotate(-90 166.1 27.5)">1</text>
<text x="198.5" y="24.3" transform="rotate(-90 198.5 24.3)">1</text>
<text x="55.6" y="31.9" transform="rotate(-90 55.6 31.9)">2</text>
<text x="94.4" y="31.9" transform="rotate(-90 94.4 31.9)">2</text>
<text x="131.2" y="31.3" transform="rotate(-90 131.2 31.3)">2</text>
<text x="166.1" y="34.5" transform="rotate(-90 166.1 34.5)">2</text>
<text x="198.5" y="31.3" transform="rotate(-90 198.5 31.3)">2</text>
<text x="70.3" y="36.4">P1</text>
<text x="109" y="36.4">P1</text>
<text x="137.5" y="41.7" transform="rotate(-90 137.5 41.7)">S</text>
<text x="143.3" y="37">P</text>
<text x="143.3" y="39.6">P@</text>
<text x="177" y="40.2">P</text>
<text x="203.6" y="41.7" transform="rotate(-90 203.6 41.7)">S</text>
<text x="209.3" y="37">P</text>
<text x="209.3" y="39.6">P@</text>
<text x="64.5" y="42.2" transform="rotate(-90 64.5 42.2)">S1</text>
<text x="103.2" y="42.2" transform="rotate(-90 103.2 42.2)">S1</text>
<text x="171.2" y="44.9" transform="rotate(-90 171.2 44.9)">S</text>
<text x="177" y="42.7">P@</text>
<text x="70.3" y="48.4">P2</text>
<text x="109" y="48.4">P2</text>
<text x="64.5" y="54.3" transform="rotate(-90 64.5 54.3)">S2</text>
<text x="103.2" y="54.3" transform="rotate(-90 103.2 54.3)">S2</text>
<text x="89.3" y="75.7" transform="rotate(-90 89.3 75.7)">4</text>
<text x="91.8" y="75.7" transform="rotate(-90 91.8 75.7)">3</text>
<text x="94.4" y="75.7" transform="rotate(-90 94.4 75.7)">2</text>
<text x="96.9" y="75.7" transform="rotate(-90 96.9 75.7)">1</text>
<text x="68.3" y="85.3">5</text>
<text x="68.3" y="87.8">6</text>
<text x="74.2" y="86.4">AIN6/GPIO6</text>
<text x="74.2" y="88.9">AIN7/GPIO7</text>
<text x="100.8" y="88.9">AIN1/GPIO1</text>
<text x="109.8" y="86.4">EP</text>
<text x="117.4" y="85.3">17</text>
<text x="117.4" y="87.8">16</text>
<text x="200.4" y="86.5" transform="rotate(-90 200.4 86.5)">34</text>
<text x="202.9" y="86.5" transform="rotate(-90 202.9 86.5)">33</text>
<text x="205.5" y="86.5" transform="rotate(-90 205.5 86.5)">32</text>
<text x="208" y="86.5" transform="rotate(-90 208 86.5)">31</text>
<text x="210.5" y="86.5" transform="rotate(-90 210.5 86.5)">30</text>
<text x="213.1" y="86.5" transform="rotate(-90 213.1 86.5)">29</text>
<text x="215.6" y="86.5" transform="rotate(-90 215.6 86.5)">28</text>
<text x="218.2" y="86.5" transform="rotate(-90 218.2 86.5)">27</text>
<text x="220.7" y="86.5" transform="rotate(-90 220.7 86.5)">26</text>
<text x="223.2" y="86.5" transform="rotate(-90 223.2 86.5)">25</text>
<text x="225.8" y="86.5" transform="rotate(-90 225.8 86.5)">24</text>
<text x="228.3" y="86.5" transform="rotate(-90 228.3 86.5)">23</text>
<text x="68.3" y="90.3">7</text>
<text x="68.3" y="92.9">8</text>
<text x="74.2" y="91.5">AVDD</text>
<text x="74.2" y="94">DECAP</text>
<text x="90.4" y="92.2" transform="rotate(-90 90.4 92.2)">AIN5/GPIO5</text>
<text x="92.9" y="92.2" transform="rotate(-90 92.9 92.2)">AIN4/GPIO4</text>
<text x="95.5" y="92.2" transform="rotate(-90 95.5 92.2)">AIN3/GPIO3</text>
<text x="98" y="92.2" transform="rotate(-90 98 92.2)">AIN2/GPIO2</text>
<text x="100.8" y="91.5">AIN0/GPIO0</text>
<text x="108.3" y="94">SDA</text>
<text x="117.4" y="90.3">15</text>
<text x="117.4" y="92.9">14</text>
<text x="117.4" y="95.4">13</text>
<text x="214.2" y="95" transform="rotate(-90 214.2 95)">PA4</text>
<text x="216.7" y="95" transform="rotate(-90 216.7 95)">PA5</text>
<text x="219.3" y="95" transform="rotate(-90 219.3 95)">PA6</text>
<text x="221.8" y="95.2" transform="rotate(-90 221.8 95.2)">PB5</text>
<text x="224.3" y="95" transform="rotate(-90 224.3 95)">PA7</text>
<text x="226.9" y="95" transform="rotate(-90 226.9 95)">PA8</text>
<text x="90.4" y="101.1" transform="rotate(-90 90.4 101.1)">GND</text>
<text x="92.9" y="101.1" transform="rotate(-90 92.9 101.1)">DVDD</text>
<text x="95.5" y="101.1" transform="rotate(-90 95.5 101.1)">ADDR</text>
<text x="98" y="101.1" transform="rotate(-90 98 101.1)">NC</text>
<text x="108.5" y="96.5">SCL</text>
<text x="201.5" y="97.1" transform="rotate(-90 201.5 97.1)">GND7</text>
<text x="204" y="98.5" transform="rotate(-90 204 98.5)">RFOUT</text>
<text x="206.6" y="97.1" transform="rotate(-90 206.6 97.1)">GND6</text>
<text x="209.1" y="97.2" transform="rotate(-90 209.1 97.2)">BOOT</text>
<text x="211.7" y="97" transform="rotate(-90 211.7 97)">NRST</text>
<text x="229.4" y="97.1" transform="rotate(-90 229.4 97.1)">GND5</text>
<text x="241.2" y="101.1">22</text>
<text x="89.3" y="106.9" transform="rotate(-90 89.3 106.9)">9</text>
<text x="94.4" y="108" transform="rotate(-90 94.4 108)">11</text>
<text x="230.5" y="107.3">GND4</text>
<text x="232.5" y="104.8">PB3</text>
<text x="232.5" y="102.3">PB4</text>
<text x="241.2" y="106.2">20</text>
<text x="241.2" y="103.7">21</text>
<text x="91.8" y="108.1" transform="rotate(-90 91.8 108.1)">10</text>
<text x="96.9" y="108.1" transform="rotate(-90 96.9 108.1)">12</text>
<text x="220.8" y="112.4">PB7/UART1_RX</text>
<text x="221" y="109.9">PB6/UART1_TX</text>
<text x="241.2" y="113.8">17</text>
<text x="241.2" y="111.3">18</text>
<text x="241.2" y="108.8">19</text>
<text x="232.5" y="115">PB8</text>
<text x="232.6" y="117.5">PA0</text>
<text x="241.2" y="118.9">15</text>
<text x="241.2" y="116.4">16</text>
<text x="220.9" y="125.1">PA3/UART2_RX</text>
<text x="221.1" y="122.6">PA2/UART2_TX</text>
<text x="232.6" y="120">PA1</text>
<text x="241.2" y="124">13</text>
<text x="241.2" y="121.5">14</text>
<text x="201.5" y="134.7" transform="rotate(-90 201.5 134.7)">GND1</text>
<text x="204" y="134.7" transform="rotate(-90 204 134.7)">PB2</text>
<text x="206.6" y="134.7" transform="rotate(-90 206.6 134.7)">PA9</text>
<text x="209.1" y="134.7" transform="rotate(-90 209.1 134.7)">PA10</text>
<text x="211.7" y="134.7" transform="rotate(-90 211.7 134.7)">PA11</text>
<text x="214.2" y="134.7" transform="rotate(-90 214.2 134.7)">PA12</text>
<text x="216.7" y="134.7" transform="rotate(-90 216.7 134.7)">PA13/SWDIO</text>
<text x="219.3" y="134.7" transform="rotate(-90 219.3 134.7)">PA14/SWCLK</text>
<text x="221.8" y="134.7" transform="rotate(-90 221.8 134.7)">PA15</text>
<text x="224.3" y="134.7" transform="rotate(-90 224.3 134.7)">GND2</text>
<text x="226.9" y="134.7" transform="rotate(-90 226.9 134.7)">VDD</text>
<text x="229.4" y="134.7" transform="rotate(-90 229.4 134.7)">GND3</text>
<text x="164.8" y="139.2" transform="rotate(-90 164.8 139.2)">3</text>
<text x="168.6" y="139.2" transform="rotate(-90 168.6 139.2)">4</text>
<text x="173.7" y="139.2" transform="rotate(-90 173.7 139.2)">5</text>
<text x="200.4" y="140.6" transform="rotate(-90 200.4 140.6)">1</text>
<text x="202.9" y="140.6" transform="rotate(-90 202.9 140.6)">2</text>
<text x="205.5" y="140.6" transform="rotate(-90 205.5 140.6)">3</text>
<text x="208" y="140.6" transform="rotate(-90 208 140.6)">4</text>
<text x="210.5" y="140.6" transform="rotate(-90 210.5 140.6)">5</text>
<text x="213.1" y="140.6" transform="rotate(-90 213.1 140.6)">6</text>
<text x="215.6" y="140.6" transform="rotate(-90 215.6 140.6)">7</text>
<text x="218.2" y="140.6" transform="rotate(-90 218.2 140.6)">8</text>
<text x="220.7" y="140.6" transform="rotate(-90 220.7 140.6)">9</text>
<text x="223.2" y="141.8" transform="rotate(-90 223.2 141.8)">10</text>
<text x="225.8" y="141.6" transform="rotate(-90 225.8 141.6)">11</text>
<text x="228.3" y="141.8" transform="rotate(-90 228.3 141.8)">12</text>
<text x="39.6" y="146.9">A1</text>
<text x="39.6" y="149.4">A4</text>
<text x="46.9" y="148">A1</text>
<text x="54.8" y="148">B5</text>
<text x="62.1" y="146.9">B5</text>
<text x="62.1" y="149.4">B6</text>
<text x="117.2" y="144.3">1</text>
<text x="117.2" y="149.4">7</text>
<text x="123.1" y="145.4">GND</text>
<text x="165.9" y="146.7" transform="rotate(-90 165.9 146.7)">GND</text>
<text x="169.7" y="146.7" transform="rotate(-90 169.7 146.7)">GND</text>
<text x="174.8" y="146.7" transform="rotate(-90 174.8 146.7)">GND</text>
<text x="39.6" y="151.9">A5</text>
<text x="39.6" y="154.5">A6</text>
<text x="46.9" y="150.5">A4</text>
<text x="46.9" y="153">A5</text>
<text x="46.9" y="155.6">A6</text>
<text x="54.8" y="150.5">B6</text>
<text x="54.8" y="153">B7</text>
<text x="54.8" y="155.6">B8</text>
<text x="62.1" y="151.9">B7</text>
<text x="62.1" y="154.5">B8</text>
<text x="117.2" y="154.5">8</text>
<text x="123.1" y="150.5">NC.</text>
<text x="123.1" y="155.6">OUT</text>
<text x="134.1" y="153">DCD</text>
<text x="136.6" y="155.6">RI</text>
<text x="143.4" y="151.9">12</text>
<text x="143.4" y="154.5">11</text>
<text x="39.6" y="157">A7</text>
<text x="39.6" y="159.5">A8</text>
<text x="46.9" y="158.1">A7</text>
<text x="46.9" y="160.7">A8</text>
<text x="53.7" y="160.7">B12</text>
<text x="54.8" y="158.1">B9</text>
<text x="62.1" y="157">B9</text>
<text x="62.1" y="159.5">B12</text>
<text x="116" y="159.5">13</text>
<text x="116" y="157">14</text>
<text x="123.1" y="160.7">DTR</text>
<text x="123.1" y="158.1">RTS</text>
<text x="134.2" y="158.1">DSR</text>
<text x="134.4" y="160.7">CTS</text>
<text x="143.4" y="159.5">9</text>
<text x="143.4" y="157">10</text>
<text x="38.4" y="164.6">A12</text>
<text x="39.6" y="162.1">A9</text>
<text x="39.6" y="167.2">B1</text>
<text x="46.9" y="163.2">A9</text>
<text x="46.9" y="165.7">A12</text>
<text x="53" y="163.2">MH2</text>
<text x="53" y="165.7">MH3</text>
<text x="62.1" y="162.1">MH</text>
<text x="62.1" y="164.6">MH</text>
<text x="62.1" y="167.2">MH</text>
<text x="65.4" y="162.1">2</text>
<text x="65.4" y="164.6">3</text>
<text x="65.4" y="167.2">5</text>
<text x="117.2" y="167.2">5</text>
<text x="117.2" y="164.6">6</text>
<text x="123.1" y="165.7">UD-</text>
<text x="134.4" y="165.7">TXD</text>
<text x="143.4" y="167.2">3</text>
<text x="143.4" y="164.6">2</text>
<text x="39.6" y="169.7">B4</text>
<text x="46.9" y="168.3">B1</text>
<text x="46.9" y="170.8">B4</text>
<text x="53" y="168.3">MH5</text>
<text x="53" y="170.8">MH6</text>
<text x="62.1" y="169.7">MH</text>
<text x="65.4" y="169.7">6</text>
<text x="123.1" y="168.3">UD+</text>
<text x="133.6" y="173.4">R232</text>
<text x="134.2" y="168.3">RXD</text>
<text x="143.4" y="172.2">15</text>
<text x="116" y="177.3">16</text>
<text x="117.2" y="174.8">4</text>
<text x="123.1" y="175.9">V3</text>
<text x="123.1" y="178.4">VCC</text>
</g>
</svg>
